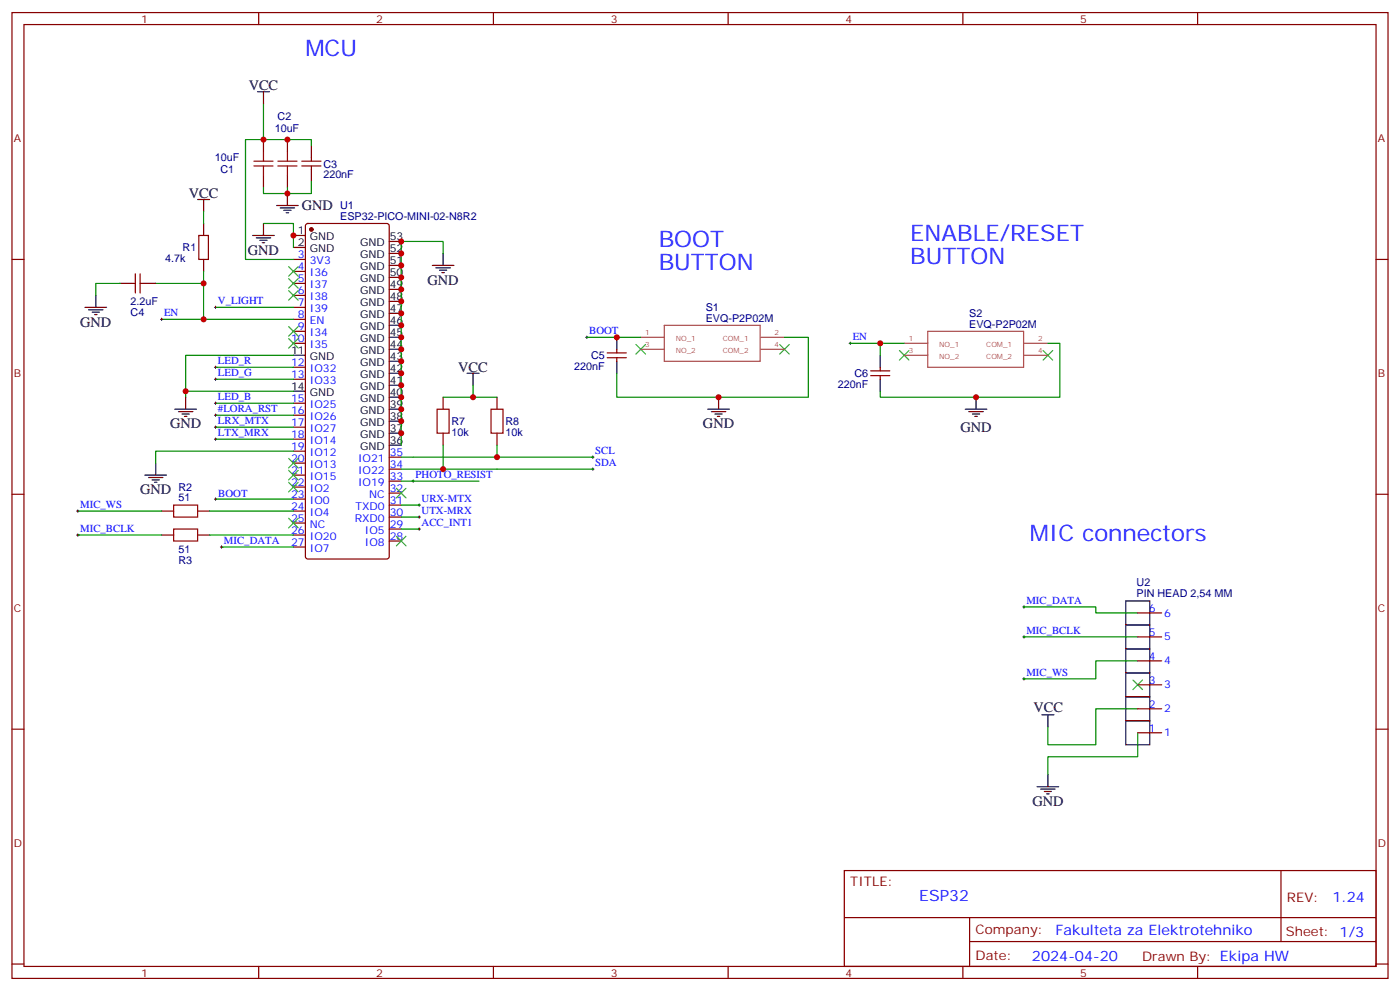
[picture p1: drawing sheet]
<svg xmlns="http://www.w3.org/2000/svg" width="412mm" height="292mm" viewBox="0 0 412 292" stroke-linecap="round" stroke-linejoin="round" font-family="sans-serif">
<g fill="none" stroke="#870000" stroke-width=".35">
<path d="M3.5 3.7h405.4v284.3h-405.4zM7.1 7.2h398.2v277.3h-398.2zM76.2 3.7v3.5M145.3 3.7v3.5M214.5 3.7v3.5M283.6 3.7v3.5M352.8 3.7v3.5M77.6 41.1v3.5M77.6 51.7v3.5M84.7 41.1v3.5M84.7 51.7v3.5M88.9 48.9h5.6"/>
<path d="M88.9 47.4h5.6M91.7 46.4v1M91.7 48.9v1M3.5 76.4h3.6M58.6 69.3h2.8v7.1h-2.8zM86.4 76.4h3.6M86.4 79.9h3.6M90.2 66l.5-.2h23.2l.7 .4 .1 97.7-.5 .6-23.5 .1-.7-.5v-97.6zM405.3 76.4h3.6M38.8 83.4h1.1M39.9 80.6v5.7M41.3 83.4h1"/>
<path d="M41.3 80.6v5.7M86.4 97.5h3.6M86.4 94h3.6M86.4 90.5h3.6M86.4 87h3.6M86.4 83.4h3.6M86.4 118.7h3.6M86.4 111.7h3.6M86.4 108.1h3.6M86.4 101.1h3.6M130.5 116.9v3.6M146.4 116.9v3.6"/>
<path d="M178.9 103.9h5.6M178.9 105.3h5.6M181.7 102.8v1.1M181.7 105.3v1.1M256.5 109.2h5.6M256.5 110.6h5.6M259.3 108.1v1.1M259.3 110.6v1.1M86.4 139.9h3.6M86.4 136.3h3.6M86.4 132.8h3.6M86.4 129.3h3.6"/>
<path d="M86.4 125.8h3.6M86.4 122.2h3.6M114.7 134.6h3.5M114.7 138.1h3.5M130.5 127.5v3.6M146.4 127.5v3.6M3.5 145.5h3.6M47.6 157.5h3.6M47.6 150.5h3.6M58.2 157.5h3.5M58.2 150.5h3.5M86.4 157.5h3.6"/>
<path d="M86.4 154h3.6M86.4 150.5h3.6M86.4 146.9h3.6M86.4 143.4h3.6M114.7 141.6h3.5M114.7 145.2h3.5M114.7 148.7h3.5M114.7 152.2h3.5M114.7 155.8h3.5M114.7 159.3h3.5M405.3 145.5h3.6M86.4 161h3.6"/>
<path d="M335.1 194.6h7.1M335.1 187.5h7.1M335.1 180.4h7.1M3.5 214.7h3.6M335.1 215.7h7.1M335.1 208.7h7.1M335.1 201.6h7.1M405.3 214.7h3.6M248.7 256.3h156.6v28.2h-156.6zM377.3 256.3v20.9M248.7 270.1h156.5M285.6 277.2h119.6"/>
<path d="M285.6 270.1v14.2M3.5 283.8h3.6M76.2 284.5v3.5M145.3 284.5v3.5M214.5 284.5v3.5M283.6 284.5v3.5M352.8 284.5v3.5M405.3 283.8h3.6"/>
</g>
<g fill="none" stroke="#000" stroke-width=".35">
<path d="M75.8 27h3.6M77.6 27v3.5M58.2 58.7h3.5M60 58.7v3.6M84.7 57v3.5M91.7 42.9v3.5M91.7 49.9v3.5M60 65.8v3.5M60 76.4v3.5M74.4 69.3h6.4M75.5 70h4.2M76.6 70.7h2.1"/>
<path d="M77.3 71.4h.7M77.6 65.8v3.5M81.5 60.5h6.3M82.5 61.2h4.3M83.6 61.9h2.1M84.3 62.6h.7M86.4 72.8h3.6M86.4 69.3h3.6M114.7 71.1h3.5M114.7 74.6h3.5M114.7 78.1h3.5M127.4 78.1h6.3"/>
<path d="M128.4 78.8h4.2M129.5 79.6h2.1M130.5 74.6v3.5M25 90.5h6.4M26.1 91.2h4.2M27.2 91.9h2.1M27.9 92.6h.7M28.2 87v3.5M35.3 83.4h3.5M42.3 83.4h3.6M114.7 81.7h3.5M114.7 85.2h3.5"/>
<path d="M114.7 88.7h3.5M114.7 92.3h3.5M114.7 95.8h3.5M114.7 99.3h3.5M130.2 80.3h.7M181.7 99.3v3.5M54.7 116.9v3.6M86.4 115.2h3.6M86.4 104.6h3.6M114.7 102.8h3.5M114.7 106.4h3.5M114.7 109.9h3.5"/>
<path d="M114.7 113.4h3.5M114.7 116.9h3.5M137.6 109.9h3.5M139.3 109.9v3.5M181.7 106.4v3.5M211.7 116.9v3.6M259.3 104.6v3.5M259.3 111.7v3.5M287.5 116.9v3.6M42.7 139.9h6.3M45.9 136.3v3.6M51.5 120.5h6.4"/>
<path d="M52.6 121.2h4.2M53.6 121.9h2.1M54.3 122.6h.7M114.7 120.5h3.5M114.7 124h3.5M114.7 127.5h3.5M114.7 131.1h3.5M208.5 120.5h6.3M209.5 121.2h4.3M210.6 121.9h2.1M211.3 122.6h.7M284.3 120.5h6.4"/>
<path d="M285.4 121.2h4.2M286.5 121.9h2.1M287.2 122.6h.7M43.7 140.6h4.3M44.8 141.3h2.1M45.5 142h.7M331.6 176.9h7.1v7.1h-7.1zM331.6 198.1h7.1v7h-7.1zM331.6 191h7.1v7.1h-7.1zM331.6 184h7.1v7h-7.1zM306.9 210.4h3.5M308.7 210.4v3.6"/>
<path d="M331.6 212.2h7.1v7.1h-7.1zM331.6 205.1h7.1v7.1h-7.1zM305.5 231.6h6.4M306.6 232.3h4.2M307.6 233h2.1M308.3 233.7h.7M308.7 228.1v3.5"/>
</g>
<circle cx="91.7" cy="67.6" r=".53" fill="#870000" stroke="#870000" stroke-width=".35"/>
<g fill="none" stroke="#008700" stroke-width=".35">
<path d="M77.6 30.5v10.6M84.7 55.2v1.8M91.7 42.9v-1.8h-19.4v35.3h14.1M91.7 53.4v3.6h-14.1v-1.8M60 79.9v14.1h-12.4M60 62.3v3.5M77.6 65.8h8.8v7M130.5 74.6v-3.5h-12.3v60M35.3 83.4h-7.1v3.6M45.9 83.4h14.1M60 94h26.4M63.5 90.5h22.9"/>
<path d="M172.9 99.3h15.8M231.1 99.3h7v17.6h-56.4v-7M54.7 115.2v1.7M63.5 108.1h22.9M63.5 111.7h22.9M63.5 118.7h22.9M86.4 104.6h-31.7v10.6h31.7M139.3 113.4v3.5h-8.8M139.3 116.9h7.1M250.5 101.1h15.8M259.3 101.1v3.5M308.7 101.1h3.5v15.8h-52.9v-1.7"/>
<path d="M63.5 125.8h22.9M63.5 129.3h22.9M63.5 122.2h22.9M86.4 132.8h-40.5v3.5M118.2 138.1h56.4M118.2 134.6h56.4M130.5 131.1v7M146.4 131.1v3.5M22.9 150.5h24.7M22.9 157.5h24.7M61.7 150.5h24.7M61.7 157.5h24.7"/>
<path d="M63.5 146.9h22.9M118.2 148.7h5.3M118.2 152.2h5.3M118.2 141.6h22.9M118.2 155.8h5.3M65.3 161h21.1M301.6 178.7h21.2v1.7h12.3M301.6 187.5h33.5M335.1 194.6h-12.3v5.2h-21.2M335.1 208.7h-12.3v10.6h-14.1v-5.3M335.1 215.7v7.1h-26.4v5.3"/>
</g>
<g fill="none" stroke="#000" stroke-width=".29">
<path d="M47.3 94h.7M47.6 93.7v.7M63.1 90.5h.8M63.5 90.1v.7M172.5 99.3h.7M172.9 99v.7M63.1 108.1h.8M63.1 111.7h.8M63.1 118.7h.8M63.5 107.8v.7M63.5 111.3v.7M63.5 118.4v.7"/>
<path d="M250.1 101.1h.7M250.5 100.7v.7M63.1 122.2h.8M63.1 125.8h.8M63.1 129.3h.8M63.5 121.9v.7M63.5 125.4v.7M63.5 128.9v.7M174.3 134.6h.7M174.3 138.1h.7M174.6 134.2v.7M174.6 137.8v.7"/>
<path d="M22.6 150.5h.7M22.6 157.5h.7M22.9 150.1v.7M22.9 157.2v.7M63.1 146.9h.8M63.5 146.6v.7M121.4 141.6h.7M121.7 141.3v.7M123.1 148.7h.7M123.1 152.2h.7M123.1 155.8h.7M123.5 148.3v.7"/>
<path d="M123.5 151.9v.7M123.5 155.4v.7M64.9 161h.7M65.3 160.7v.7M301.3 178.7h.7M301.6 178.3v.7M301.3 199.8h.7M301.3 187.5h.7M301.6 187.1v.8M301.6 199.5v.7"/>
</g>
<path d="M74.8 48.9h5.6M74.8 47.4h5.6M77.6 44.6v2.8M77.6 48.9v2.8M81.8 48.9h5.7M81.8 47.4h5.7M84.7 44.6v2.8M84.7 48.9v2.8M128.8 120.5h3.5v7h-3.5zM144.6 120.5h3.6v7h-3.6zM51.2 155.8h7v3.5h-7zM51.2 148.7h7v3.5h-7z" fill="none" stroke="#a10000" stroke-width=".35"/>
<g fill="none" stroke="#3c3" stroke-width=".35">
<path d="M85 78.5l2.8 2.8M87.8 78.5l-2.8 2.8M85 96.1l2.8 2.9M85 99.7l2.8 2.8M85 82l2.8 2.8M85 85.5l2.8 2.9M87.8 96.1l-2.8 2.9M87.8 99.7l-2.8 2.8M87.8 82l-2.8 2.8M87.8 85.5l-2.8 2.9M187.3 101.4l2.8 2.8M190.1 101.4l-2.8 2.8"/>
<path d="M229.7 101.4l2.8 2.8M232.5 101.4l-2.8 2.8M264.9 103.2l2.9 2.8M267.8 103.2l-2.9 2.8M307.3 103.2l2.8 2.8M310.1 103.2l-2.8 2.8M85 138.5l2.8 2.8M85 134.9l2.8 2.9M87.8 138.5l-2.8 2.8M87.8 134.9l-2.8 2.9M85 152.6l2.8 2.8M85 142l2.8 2.8"/>
<path d="M87.8 152.6l-2.8 2.8M87.8 142l-2.8 2.8M116.8 157.9l2.8 2.8M116.8 143.8l2.8 2.8M119.6 157.9l-2.8 2.8M119.6 143.8l-2.8 2.8M333.7 200.2l2.8 2.8M336.5 200.2l-2.8 2.8"/>
</g>
<path d="M188.7 99.3h7M195.7 95.8h28.2v10.6h-28.2zM224.1 99.3h7M273.3 97.5h28.2v10.6h-28.2zM188.7 102.8h7M224.1 102.8h7M266.3 101.1h7M266.3 104.6h7M301.7 101.1h7M301.7 104.6h7" fill="none" stroke="#a64a4a" stroke-width=".35"/>
<g fill="#c00">
<circle cx="77.6" cy="41.1" r=".88"/>
<circle cx="84.7" cy="41.1" r=".88"/>
<circle cx="84.7" cy="57" r=".88"/>
<circle cx="60" cy="94" r=".88"/>
<circle cx="60" cy="83.4" r=".88"/>
<circle cx="118.2" cy="74.6" r=".88"/>
<circle cx="118.2" cy="78.1" r=".88"/>
<circle cx="118.2" cy="81.7" r=".88"/>
<circle cx="118.2" cy="85.2" r=".88"/>
<circle cx="118.2" cy="88.7" r=".88"/>
<circle cx="118.2" cy="92.3" r=".88"/>
<circle cx="118.2" cy="95.8" r=".88"/>
<circle cx="118.2" cy="99.3" r=".88"/>
<circle cx="118.2" cy="102.8" r=".88"/>
<circle cx="118.2" cy="106.4" r=".88"/>
<circle cx="118.2" cy="109.9" r=".88"/>
<circle cx="118.2" cy="113.4" r=".88"/>
<circle cx="118.2" cy="116.9" r=".88"/>
<circle cx="118.2" cy="120.5" r=".88"/>
<circle cx="118.2" cy="124" r=".88"/>
<circle cx="118.2" cy="127.5" r=".88"/>
<circle cx="118.2" cy="71.1" r=".88"/>
<circle cx="86.4" cy="69.3" r=".88"/>
<circle cx="54.7" cy="115.2" r=".88"/>
<circle cx="181.7" cy="99.3" r=".88"/>
<circle cx="211.7" cy="116.9" r=".88"/>
<circle cx="259.3" cy="101.1" r=".88"/>
<circle cx="287.5" cy="116.9" r=".88"/>
<circle cx="139.3" cy="116.9" r=".88"/>
<circle cx="130.5" cy="138.1" r=".88"/>
<circle cx="146.4" cy="134.6" r=".88"/>
</g>
<g font-size="6.7" fill="#00f">
<text x="90" y="16.4">MCU</text>
<text x="268.1" y="71.1">ENABLE/RESET</text>
<text x="194" y="72.8">BOOT</text>
<text x="268.1" y="77.8">BUTTON</text>
<text x="194" y="79.6">BUTTON</text>
<text x="303.4" y="159.3">MIC connectors</text>
</g>
<text font-size="4.6" fill="#00f" x="270.8" y="265.3">ESP32</text>
<g font-size="4.2">
<text x="73.3" y="26.6">VCC</text>
<text x="55.6" y="58.4">VCC</text>
<text x="88.9" y="61.9">GND</text>
<text x="73" y="75">GND</text>
<text x="125.9" y="83.8">GND</text>
<text x="23.6" y="96.1">GND</text>
<text x="135" y="109.6">VCC</text>
<text x="50.1" y="126.1">GND</text>
<text x="207.1" y="126.1">GND</text>
<text x="282.9" y="127.2">GND</text>
<text x="41.3" y="145.5">GND</text>
<text x="304.4" y="209.7">VCC</text>
<text x="304.1" y="237.2">GND</text>
</g>
<g font-size="4.2" fill="#00f">
<text x="392.5" y="265.6">1.24</text>
<text x="310.9" y="275.1">Fakulteta za Elektrotehniko</text>
<text x="304" y="282.9">2024-04-20</text>
</g>
<g font-size="3.9" fill="#800">
<text x="250.5" y="260.9">TITLE:</text>
<text x="379.1" y="265.6">REV:</text>
<text x="287.4" y="275.1">Company:</text>
<text x="378.7" y="275.7">Sheet: 1/3</text>
<text x="287.4" y="282.8">Date:</text>
<text x="336.4" y="282.8">Drawn By: Ekipa HW</text>
</g>
<g font-size="3.2" fill="#800">
<text x="41.6" y="6.7">1</text>
<text x="110.8" y="6.7">2</text>
<text x="179.9" y="6.7">3</text>
<text x="249.1" y="6.7">4</text>
<text x="318.2" y="6.7">5</text>
<text x="4.1" y="41.8">A</text>
<text x="405.9" y="41.8">A</text>
<text x="4.1" y="110.9">B</text>
<text x="405.9" y="110.9">B</text>
<text x="4.1" y="180.1">C</text>
<text x="405.9" y="180.1">C</text>
<text x="4.1" y="249.2">D</text>
<text x="405.9" y="249.2">D</text>
<text x="41.6" y="287.5">1</text>
<text x="110.8" y="287.5">2</text>
<text x="179.9" y="287.5">3</text>
<text x="249.1" y="287.5">4</text>
<text x="318.2" y="287.5">5</text>
</g>
<g font-size="3.2" fill="#000080">
<text x="81.8" y="35.2">C2</text>
<text x="80.9" y="38.7">10uF</text>
<text x="63.3" y="47.5">10uF</text>
<text x="64.9" y="51">C1</text>
<text x="95.2" y="52.5">220nF</text>
<text x="95.2" y="49.3">C3</text>
<text x="100.2" y="64.7">ESP32-PICO-MINI-02-N8R2</text>
<text x="100.2" y="61.6">U1</text>
<text x="48.7" y="77.1">4.7k</text>
<text x="53.8" y="73.9">R1</text>
<text x="38.5" y="89.8">2.2uF</text>
<text x="38.5" y="93">C4</text>
<text x="207.9" y="94.7">EVQ-P2P02M</text>
<text x="207.9" y="91.5">S1</text>
<text x="285.5" y="93.3">S2</text>
<text x="285.5" y="96.5">EVQ-P2P02M</text>
<text x="174.1" y="105.7">C5</text>
<text x="169.2" y="108.9">220nF</text>
<text x="251.7" y="111">C6</text>
<text x="246.8" y="114.2">220nF</text>
<text x="133" y="125.1">R7</text>
<text x="148.9" y="125.1">R8</text>
<text x="133" y="128.3">10k</text>
<text x="148.9" y="128.3">10k</text>
<text x="52.6" y="147.6">51</text>
<text x="52.6" y="144.4">R2</text>
<text x="52.6" y="162.8">51</text>
<text x="52.6" y="166">R3</text>
<text x="334.8" y="172.7">U2</text>
<text x="334.8" y="175.9">PIN HEAD 2,54 MM</text>
</g>
<g font-size="3.2">
<text x="87.8" y="69">1</text>
<text x="91.3" y="70.7">GND</text>
<text x="114.8" y="70.7">53</text>
<text x="87.8" y="72.5">2</text>
<text x="91.3" y="74.3">GND</text>
<text x="106.1" y="72.5">GND</text>
<text x="106.1" y="76">GND</text>
<text x="114.8" y="74.3">52</text>
<text x="114.8" y="77.8">51</text>
<text x="106.1" y="79.6">GND</text>
<text x="106.1" y="83.1">GND</text>
<text x="114.8" y="81.3">50</text>
<text x="106.1" y="86.6">GND</text>
<text x="114.8" y="84.8">49</text>
<text x="114.8" y="88.4">48</text>
<text x="106.1" y="90.1">GND</text>
<text x="106.1" y="93.7">GND</text>
<text x="114.8" y="91.9">47</text>
<text x="114.8" y="95.4">46</text>
<text x="106.1" y="97.2">GND</text>
<text x="106.1" y="100.7">GND</text>
<text x="114.8" y="99">45</text>
<text x="85.7" y="104.2">11</text>
<text x="91.3" y="106">GND</text>
<text x="106.1" y="104.2">GND</text>
<text x="106.1" y="107.8">GND</text>
<text x="114.8" y="102.5">44</text>
<text x="114.8" y="106">43</text>
<text x="106.1" y="111.3">GND</text>
<text x="114.8" y="109.5">42</text>
<text x="114.8" y="113.1">41</text>
<text x="85.7" y="114.8">14</text>
<text x="91.3" y="116.6">GND</text>
<text x="106.1" y="114.8">GND</text>
<text x="106.1" y="118.4">GND</text>
<text x="114.8" y="116.6">40</text>
<text x="106.1" y="121.9">GND</text>
<text x="106.1" y="125.4">GND</text>
<text x="114.8" y="120.1">39</text>
<text x="114.8" y="123.6">38</text>
<text x="106.1" y="128.9">GND</text>
<text x="114.8" y="127.2">37</text>
<text x="114.8" y="130.7">36</text>
<text x="106.1" y="132.5">GND</text>
</g>
<g font-size="3.2" fill="#00f">
<text x="87.8" y="76">3</text>
<text x="91.3" y="77.8">3V3</text>
<text x="87.8" y="83.1">5</text>
<text x="87.8" y="79.6">4</text>
<text x="91.3" y="81.3">I36</text>
<text x="64.2" y="89.6">V_LIGHT</text>
<text x="87.8" y="86.6">6</text>
<text x="91.3" y="88.4">I38</text>
<text x="91.3" y="84.8">I37</text>
<text x="48.3" y="93.1">EN</text>
<text x="87.8" y="93.7">8</text>
<text x="87.8" y="90.1">7</text>
<text x="91.3" y="95.4">EN</text>
<text x="91.3" y="91.9">I39</text>
<text x="85.7" y="100.7">10</text>
<text x="87.8" y="97.2">9</text>
<text x="91.3" y="99">I34</text>
<text x="173.6" y="98.4">BOOT</text>
<text x="251.2" y="100.2">EN</text>
<text x="64.2" y="107.2">LED_R</text>
<text x="85.7" y="107.8">12</text>
<text x="91.3" y="102.5">I35</text>
<text x="64.2" y="110.8">LED_G</text>
<text x="85.7" y="111.3">13</text>
<text x="91.3" y="113.1">IO33</text>
<text x="91.3" y="109.5">IO32</text>
<text x="64.2" y="117.8">LED_B</text>
<text x="85.7" y="118.4">15</text>
<text x="64.2" y="121.4">#LORA_RST</text>
<text x="64.2" y="124.9">LRX_MTX</text>
<text x="85.7" y="125.4">17</text>
<text x="85.7" y="121.9">16</text>
<text x="91.3" y="123.6">IO26</text>
<text x="91.3" y="120.1">IO25</text>
<text x="64.2" y="128.4">LTX_MRX</text>
<text x="85.7" y="128.9">18</text>
<text x="91.3" y="130.7">IO14</text>
<text x="91.3" y="127.2">IO27</text>
<text x="85.7" y="136">20</text>
<text x="85.7" y="132.5">19</text>
<text x="91.3" y="137.8">IO13</text>
<text x="91.3" y="134.2">IO12</text>
<text x="105.5" y="136">IO21</text>
<text x="114.8" y="134.2">35</text>
<text x="114.8" y="137.8">34</text>
<text x="175.3" y="133.7">SCL</text>
<text x="175.3" y="137.2">SDA</text>
<text x="85.7" y="143.1">22</text>
<text x="85.7" y="139.5">21</text>
<text x="91.3" y="141.3">IO15</text>
<text x="105.5" y="139.5">IO22</text>
<text x="105.5" y="143.1">IO19</text>
<text x="114.8" y="141.3">33</text>
<text x="122.4" y="140.8">PHOTO_RESIST</text>
<text x="23.6" y="149.6">MIC_WS</text>
<text x="64.3" y="146.2">BOOT</text>
<text x="85.7" y="146.6">23</text>
<text x="91.3" y="148.3">IO0</text>
<text x="91.3" y="144.8">IO2</text>
<text x="108.8" y="146.6">NC</text>
<text x="114.8" y="144.8">32</text>
<text x="114.8" y="148.3">31</text>
<text x="124.2" y="147.8">URX-MTX</text>
<text x="85.7" y="153.6">25</text>
<text x="85.7" y="150.1">24</text>
<text x="91.3" y="155.4">NC</text>
<text x="91.3" y="151.9">IO4</text>
<text x="104.5" y="153.6">RXD0</text>
<text x="104.8" y="150.1">TXD0</text>
<text x="114.8" y="151.9">30</text>
<text x="114.8" y="155.4">29</text>
<text x="124.2" y="151.3">UTX-MRX</text>
<text x="124.2" y="154.9">ACC_INT1</text>
<text x="23.6" y="156.6">MIC_BCLK</text>
<text x="66" y="160.2">MIC_DATA</text>
<text x="85.7" y="160.7">27</text>
<text x="85.7" y="157.2">26</text>
<text x="91.3" y="158.9">IO20</text>
<text x="107.5" y="157.2">IO5</text>
<text x="107.5" y="160.7">IO8</text>
<text x="114.8" y="158.9">28</text>
<text x="91.3" y="162.5">IO7</text>
<text x="302.3" y="177.8">MIC_DATA</text>
<text x="338.4" y="180.1">6</text>
<text x="342.9" y="181.5">6</text>
<text x="302.3" y="186.6">MIC_BCLK</text>
<text x="338.4" y="187.1">5</text>
<text x="342.9" y="188.6">5</text>
<text x="338.4" y="194.2">4</text>
<text x="342.9" y="195.6">4</text>
<text x="302.3" y="199">MIC_WS</text>
<text x="338.4" y="201.3">3</text>
<text x="342.9" y="202.7">3</text>
<text x="338.4" y="208.3">2</text>
<text x="342.9" y="209.7">2</text>
<text x="338.4" y="215.4">1</text>
<text x="342.9" y="216.8">1</text>
</g>
<g font-size="2.1" fill="#a54b4b">
<text x="190.1" y="98.6">1</text>
<text x="199" y="100.3">NO_1</text>
<text x="212.9" y="100.3">COM_1</text>
<text x="228.2" y="98.6">2</text>
<text x="267.7" y="100.4">1</text>
<text x="305.8" y="100.4">2</text>
<text x="190.1" y="102.1">3</text>
<text x="199" y="103.9">NO_2</text>
<text x="212.9" y="103.9">COM_2</text>
<text x="228.2" y="102.1">4</text>
<text x="267.7" y="103.9">3</text>
<text x="276.7" y="102.1">NO_1</text>
<text x="276.7" y="105.6">NO_2</text>
<text x="290.5" y="102.1">COM_1</text>
<text x="290.5" y="105.6">COM_2</text>
<text x="305.8" y="103.9">4</text>
</g>
</svg>
